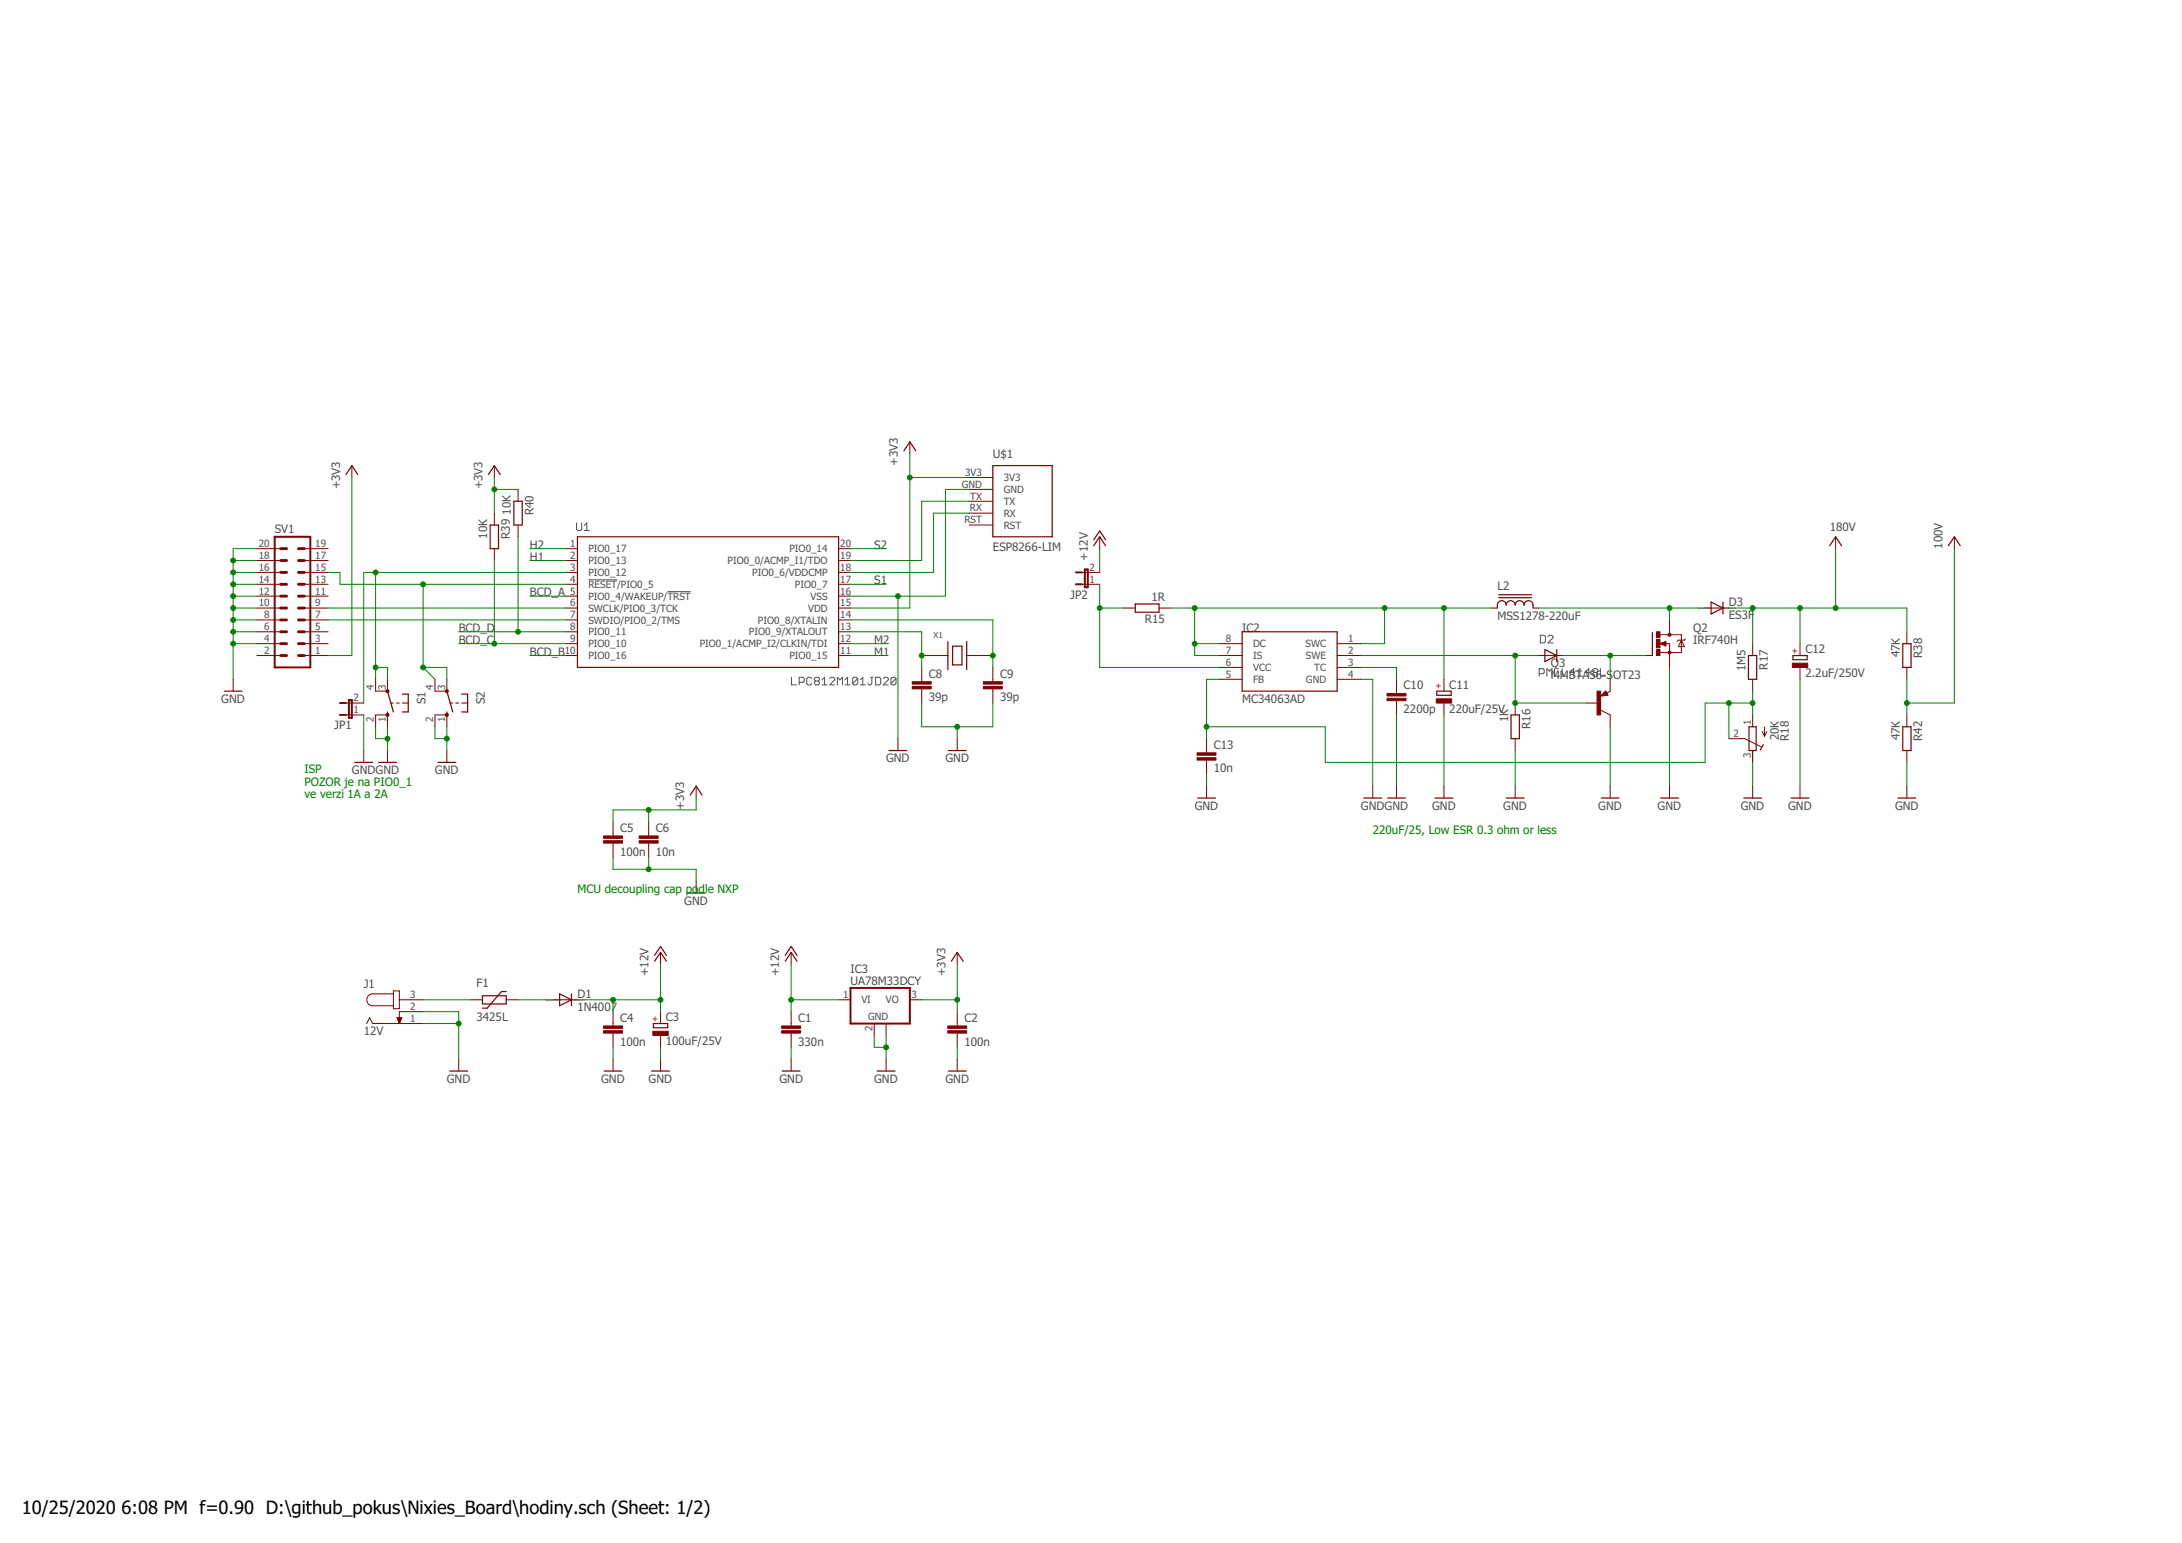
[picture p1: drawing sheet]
<svg xmlns="http://www.w3.org/2000/svg" width="420mm" height="297mm" viewBox="0 0 420 297" stroke-linecap="round" stroke-linejoin="round" font-family="sans-serif">
<g fill="none" stroke="#505050" stroke-width=".19">
<path d="M111 100.7v1.2l.3 .2h.5l.2-.2v-1.2M112.5 102.1h1M112.5 101.2l.5-.5v1.4M113.3 111.6h5.5M128.5 113.9h4.5M152.4 130.4v1.4h1M153.9 131.4h.7l.3-.3v-.5l-.3-.2h-.7v1.4M156.3 130.6l-.2-.2h-.5l-.3 .2v1l.3 .2h.5l.2-.2M157.1 131.1l-.3 .3v.2l.3 .2h.4l.3-.2v-.2l-.3-.3M157.1 131.1l-.3-.2v-.3l.3-.2h.4l.3 .2v.3l-.3 .2M157.1 131.1h.4M158.3 131.8h1"/>
<path d="M158.3 130.9l.5-.5v1.4M159.8 130.6l.2-.2h.5l.2 .2v.3l-.9 .9h.9M161.2 131.8v-1.4l.5 .5 .5-.5v1.4M162.7 131.8h1M162.7 130.9l.5-.5v1.4M165.2 130.6v1l-.3 .2h-.5l-.2-.2M165.2 130.6l-.3-.2h-.5l-.2 .2v1M165.2 130.6l-1 1M165.7 131.8h.9M165.7 130.9l.4-.5v1.4M167.6 130.4h.5M167.9 130.4v1.2l-.3 .2h-.2l-.3-.2"/>
<path d="M168.6 130.4h.7l.3 .2v1l-.3 .2h-.7zM170.1 130.6l.2-.2h.5l.2 .2v.3l-.9 .9h.9M172.5 130.6v1l-.2 .2h-.5l-.2-.2M172.5 130.6l-.2-.2h-.5l-.2 .2v1M172.5 130.6l-.9 1M296.4 129.7h.7l.2-.2v-.6l-.2-.2h-.7v1.5M296.6 122.3h.7l.3 .2v1l-.3 .3h-.7zM297.9 130.2v-1.5l.4 .5 .5-.5v1.5M298.1 122.5l.2-.2h.5l.2 .2v.3l-.9 1h.9M299.3 128.7v1.5h1M300.8 128.7v1.5h1M303.2 129.5h-.9l.7-.8v1.5"/>
<path d="M303.7 130.2h1M303.7 129.2l.5-.5v1.5M306.2 129.5h-1l.7-.8v1.5M306.9 129.5l-.2-.3v-.3l.2-.2h.5l.3 .2v.3l-.3 .3M306.9 129.5l-.2 .2v.2l.2 .3h.5l.3-.3v-.2l-.3-.2M306.9 129.5h.5M308.2 128.7v1.5h.9"/>
</g>
<g fill="none" stroke="#800000" stroke-width=".19">
<path d="M67.8 89.6v2.3M95.2 89.6v2.3M95.2 98.8v2.3M99.8 94.2v2.3M175.2 85.1v2.3M186.6 91.9h4.6M186.6 94.2h4.6M186.6 96.5h4.6M186.6 98.8h4.6M49.5 112.5h4.5M49.5 114.8h4.5M49.5 117.1h4.5"/>
<path d="M49.5 119.3h4.5M49.5 107.9h4.5M49.5 110.2h4.5M49.5 105.6h4.5M58.6 112.5h4.6M58.6 114.8h4.6M58.6 117.1h4.6M58.6 119.3h4.6M58.6 107.9h4.6M58.6 110.2h4.6M58.6 105.6h4.6M95.2 105.6v2.3"/>
<path d="M99.8 101.1v2.2M108.9 112.5h2.3M108.9 114.8h2.3M108.9 117.1h2.3M108.9 119.3h2.3M108.9 107.9h2.3M108.9 110.2h2.3M108.9 105.6h2.3M161.5 112.5h2.3M161.5 114.8h2.3M161.5 117.1h2.3M161.5 119.3h2.3"/>
<path d="M161.5 107.9h2.3M161.5 110.2h2.3M161.5 105.6h2.3M186.6 101.1h4.6M208.3 112.5h3.5M208.3 110.2h3.5M211.8 103.3v2.3M216.3 117.1h2.3M223.2 117.1h2.3M287.2 117.1h1.1M295.2 117.1h1.1M321.5 119.3v2.9"/>
<path d="M328.3 117.1h4.6M353.5 103.3v2.3M376.3 103.3v2.3M44.9 130.8v2.3M49.5 123.9h4.5M49.5 121.6h4.5M49.5 126.2h4.5M58.6 123.9h4.6M58.6 121.6h4.6M58.6 126.2h4.6M66.6 137.6h3.4M66.6 135.3h3.4"/>
<path d="M72.3 139.9v-2.3h2.3v2.3M72.3 130.8v2.3h2.3v-2.3M75.2 135.3h.6M76.3 135.3h.6M77.5 135.3h1.1M83.8 139.9v-2.3h2.2v2.3M83.8 130.8v2.3h2.2v-2.3M86.6 135.3h.6M87.8 135.3h.5M88.9 135.3h1.1M108.9 123.9h2.3M108.9 121.6h2.3"/>
<path d="M108.9 126.2h2.3M161.5 123.9h2.3M161.5 121.6h2.3M161.5 126.2h2.3M177.5 128.5v2.7M177.5 132.6v2.7M178 126.2h4.6M186.1 126.2h4.5M191.2 128.5v2.7M191.2 132.6v2.7M234.6 123.9h4.6M234.6 126.2h4.6"/>
<path d="M234.6 128.5h4.6M234.6 130.8h4.6M257.5 123.9h4.5M257.5 126.2h4.5M257.5 128.5h4.5M257.5 130.8h4.5M268.9 130.8v2.7M268.9 134.9v2.7M278 130.8v2.3M278 135.3v2.3M291.8 135.3v2.3M296.3 126.2h4.6"/>
<path d="M305.5 135.3h2.3M308.2 136.7l1.8 .9v2.3M309.2 133l.4 .8-1.4 .2zM310 130.8v2.3l-.6 .3M316.9 126.2h1.3M319.6 123.9l1.2-.4v.9zM319.7 122.2h4.1v3.4h-4.2M320.7 123.9h.8v4.6M323.8 123.2l.5 1.3h-1.1zM324.5 123l-.2 .2h-1.1l-.2 .3M337.5 123.9v2.3M337.5 130.8v2.3"/>
<path d="M337.5 137.6v2.3M339.8 139.9v1.8M346.6 123.9v2.3M346.6 128.5v2.3M367.2 121.6v2.3M367.2 128.5v2.3M367.2 137.6v2.3M70 144.5v2.3M74.6 144.5v2.3M86 144.5v2.3M118 158.2v2.7M124.9 158.2v2.7"/>
<path d="M134 151.3v2.3M172.9 142.2v2.3M184.3 142.2v2.3M232.3 142.2v2.7M232.3 146.3v2.8M232.3 151.3v2.3M264.3 151.3v2.3M268.9 151.3v2.3M278 151.3v2.3M291.8 142.2v2.3M291.8 151.3v2.3M310 151.3v2.3"/>
<path d="M321.5 151.3v2.3M332.9 142.2h3.1l3.2 1.6M337.5 144.5v2.3M337.5 151.3v2.3M339.3 140.8l.5 .9M340.2 140.8l-.4 .9M346.6 151.3v2.3M367.2 144.5v2.3M367.2 151.3v2.3M118 162.3v2.8M124.9 162.3v2.8M134 169.6v2.3"/>
<path d="M70.6 197l.6-1.1 .6 1.1h9.7M75.8 191.3h-4a1.14 1.14 0 0 0-1.2 1.2 1.14 1.14 0 0 0 1.2 1.1h4M75.8 190.8h1.1v3.4h-1.1zM76.5 195.9h.9l-.5 1.1zM76.5 195.9h.9M76.5 196h.8M76.5 196.1h.8M76.6 196.2h.6M76.6 196.3h.6M76.7 196.4h.5M76.7 196.6h.4M76.8 196.7h.3"/>
<path d="M76.8 196.8h.2M76.8 196.9h.2M76.9 197h.1M76.9 192.5h4.6M81.5 194.8h-4.6v2.2M90.6 192.5h2.3M97.5 192.5h2.3M106.6 192.5h4.6M118 194.8v2.7M118 198.9v2.7M127.2 183.3v2.3M127.2 194.8v2.2"/>
<path d="M127.2 199.3v2.3M152.3 183.3v2.3M152.3 194.8v2.7M152.3 198.9v2.7M161.5 192.5h2.3M168.3 197v2.3M170.6 197v2.3M175.2 192.5h2.3M184.3 183.3v2.3M184.3 194.8v2.7M184.3 198.9v2.7M88.3 203.9v2.3"/>
<path d="M118 203.9v2.3M127.2 203.9v2.3M152.3 203.9v2.3M170.6 203.9v2.3M184.3 203.9v2.3"/>
</g>
<g fill="none" stroke="#800000" stroke-width=".23">
<path d="M66.6 91.4l1.2-1.8 1.1 1.8M94 91.4l1.2-1.8 1.1 1.8M99 96.5h1.6v4.6h-1.6zM174.1 86.8l1.1-1.7 1.1 1.7M191.2 89.6h11.4v13.7h-11.4zM94.4 101.1h1.6v4.5h-1.6zM111.2 103.3h50.3v25.2h-50.3zM210.6 105.1l1.2-1.8 1.1 1.8M210.6 103.9l1.2-1.7 1.1 1.7M218.6 116.3h4.6v1.6h-4.6zM288.3 117.1a1.01 1.01 0 0 1 1-1.5l.6 .4 .1 .5a.86 .86 0 0 1 .9-.9 .86 .86 0 0 1 .9 .9 .86 .86 0 0 1 .8-.9 .86 .86 0 0 1 .9 .9 .86 .86 0 0 1 .8-.9 .86 .86 0 0 1 .9 .9v.6M288.6 115.1h6.3"/>
<path d="M288.6 114.5h6.3M329.5 115.9l2.3 1.2-2.3 1.1zM331.8 115.9v2.3M352.3 105.1l1.2-1.8 1.1 1.8M375.2 105.1l1.1-1.8 1.2 1.8M43.2 133.1h3.4M74.6 137.1v.5M74.6 133.1l1.2 4M77.5 133.6h1.1v3.5h-1.1M86 137.1v.5M86 133.1l1.2 4M88.9 133.6h1.1v3.5h-1.1"/>
<path d="M182.5 123.5v5.4M183.4 124.4h1.8v3.6h-1.8zM186.1 123.5v5.4M239.2 121.6h18.3v11.5h-18.3zM276.7 133.1h2.7v.8h-2.7zM291 137.6h1.6v4.6h-1.6zM297.5 125.1l2.3 1.1-2.3 1.1zM299.8 125.1v2.2M309.1 133.6h-.3l.3-.2 .3 .4-1 .1 .7-.7 .4 .6M318.2 121.8v4.4M336.7 126.2h1.6v4.6h-1.6zM336.8 139.9h1.4v4.6h-1.4z"/>
<path d="M345.2 126.2h2.8v.8h-2.8zM366.4 123.9h1.6v4.6h-1.6zM366.4 139.9h1.6v4.6h-1.6zM68.3 146.8h3.5M72.9 146.8h3.4M84.3 146.8h3.5M132.9 153.1l1.1-1.8 1.2 1.8M171.2 144.5h3.4M182.6 144.5h3.4M230.6 153.6h3.4M262.6 153.6h3.4M267.2 153.6h3.4"/>
<path d="M276.3 153.6h3.5M290 153.6h3.5M308.3 153.6h3.5M319.8 153.6h3.4M335.8 153.6h3.4M339.5 143.3l-.5 1.1M344.9 153.6h3.4M365.5 153.6h3.4M132.3 171.9h3.5M92.9 191.7h4.6v1.6h-4.6zM97.5 190.9h-.9l-2.8 3.2h-.9M107.8 191.3l2.2 1.2-2.2 1.1z"/>
<path d="M110 191.3v2.3M125.8 197h2.8v.8h-2.8zM126 185l1.2-1.7 1.1 1.7M126 183.9l1.2-1.7 1.1 1.7M151.2 185l1.1-1.7 1.2 1.7M151.2 183.9l1.1-1.7 1.2 1.7M183.2 185l1.1-1.7 1.2 1.7M86.6 206.2h3.4M116.3 206.2h3.5M125.5 206.2h3.4M150.6 206.2h3.5M168.9 206.2h3.4"/>
<path d="M182.6 206.2h3.4"/>
</g>
<g fill="#800000" stroke="#800000" stroke-width=".19">
<path d="M150.5 198.4h3.7v.5h-3.7z"/>
<path d="M150.5 197.5h3.7v.5h-3.7z"/>
<path d="M182.5 198.4h3.6v.5h-3.6z"/>
<path d="M182.5 197.5h3.6v.5h-3.6z"/>
<path d="M116.2 198.4h3.7v.5h-3.7z"/>
<path d="M116.2 197.5h3.7v.5h-3.7z"/>
<path d="M125.7 198.5h3v.8h-3z"/>
<path d="M116.2 161.8h3.7v.5h-3.7z"/>
<path d="M116.2 160.9h3.7v.5h-3.7z"/>
<path d="M123.1 161.8h3.6v.5h-3.6z"/>
<path d="M123.1 160.9h3.6v.5h-3.6z"/>
<path d="M175.7 132.1h3.6v.5h-3.6z"/>
<path d="M175.7 131.2h3.6v.5h-3.6z"/>
<path d="M189.4 132.1h3.6v.5h-3.6z"/>
<path d="M189.4 131.2h3.6v.5h-3.6z"/>
<path d="M267.1 134.4h3.6v.5h-3.6z"/>
<path d="M267.1 133.5h3.6v.5h-3.6z"/>
<path d="M276.6 134.5h2.9v.8h-2.9z"/>
<path d="M319 125.1h.6v1.1h-.6z"/>
<path d="M319 121.6h.6v1.2h-.6z"/>
<path d="M319 123.1h.6v1.6h-.6z"/>
<path d="M307.5 133.1h.7v4.5h-.7z"/>
<path d="M345.1 127.7h3v.8h-3z"/>
<path d="M230.5 145.9h3.6v.4h-3.6z"/>
<path d="M230.5 144.9h3.6v.5h-3.6z"/>
</g>
<path d="M52.9 103.3h6.9v25.2h-6.9zM207.2 112.5h1.1M207.2 110.2h1.1M208.9 109.6h.6v3.5h-.6zM65.5 137.6h1.1M65.5 135.3h1.1M67.2 134.8h.6v3.4h-.6zM163.8 190.2h11.4v6.8h-11.4z" fill="none" stroke="#800000" stroke-width=".38"/>
<g fill="none" stroke="#800000" stroke-width=".55">
<path d="M54 117.1h1.2M54 119.3h1.2M54 114.8h1.2M54 112.5h1.2M54 110.2h1.2M54 107.9h1.2M54 105.6h1.2M57.5 117.1h1.1M57.5 119.3h1.1M57.5 114.8h1.1M57.5 112.5h1.1M57.5 110.2h1.1"/>
<path d="M57.5 107.9h1.1M57.5 105.6h1.1M54 121.6h1.2M54 123.9h1.2M54 126.2h1.2M57.5 121.6h1.1M57.5 123.9h1.1M57.5 126.2h1.1"/>
</g>
<path d="M320.7 123.7l-.8 .2 .8 .2v-.2h-.3" fill="none" stroke="#800000" stroke-width=".28"/>
<g fill="#800000" stroke="#800000" stroke-width=".19">
<circle cx="321.5" cy="125.6" r=".3"/>
<circle cx="321.5" cy="122.2" r=".3"/>
<circle cx="74.6" cy="133.1" r=".3"/>
<circle cx="74.6" cy="137.6" r=".3"/>
<circle cx="86" cy="133.1" r=".3"/>
<circle cx="86" cy="137.6" r=".3"/>
</g>
<g fill="none" stroke="#008000" stroke-width=".19">
<path d="M67.8 91.9v34.3h-4.6M95.2 94.2h4.6M95.2 91.9v6.9M175.2 87.4v29.7h-11.4M175.2 91.9h11.4M186.6 94.2h-4.5v20.6h-18.3M186.6 98.8h-6.8v11.4h-16M186.6 96.5h-9.1v11.4h-13.7M44.9 119.3h4.6M44.9 117.1h4.6M44.9 114.8h4.6M44.9 112.5h4.6"/>
<path d="M44.9 110.2h4.6M44.9 107.9h4.6M49.5 105.6h-4.6v25.2M63.2 119.3h45.7M63.2 117.1h45.7M63.2 110.2h2.3v2.3h43.4M72.3 110.2v20.6M81.5 112.5v16M95.2 107.9v16M99.8 103.3v18.3M102 105.6h6.9M102 114.8h6.9"/>
<path d="M102 107.9h6.9M108.9 110.2h-38.9v25.1M163.8 105.6h6.8M163.8 119.3h27.4v9.2M163.8 112.5h6.8M172.9 114.8v27.4M211.8 117.1h4.5M211.8 105.6v4.6M211.8 112.5v16h22.8M225.5 117.1h61.7M230 117.1v9.1h4.6M266.6 117.1v6.8h-4.6"/>
<path d="M278 117.1v13.7M296.3 117.1h32M321.5 117.1v2.2M332.9 117.1h34.3v4.5M337.5 117.1v6.8M346.6 117.1v6.8M353.5 105.6v11.5M376.3 105.6v29.7h-9.1M44.9 123.9h4.6M44.9 121.6h4.6M70 137.6v6.9M72.3 128.5h2.3v2.3"/>
<path d="M72.3 139.9v2.3h2.3M74.6 139.9v4.6M81.5 128.5h4.5v2.3M81.5 128.5l2.3 2.3M83.8 139.9v2.3h2.2M86 139.9v4.6M88.3 123.9h20.6M88.3 121.6h20.6M102 126.2h6.9M163.8 123.9h6.8M163.8 121.6h13.7v6.9M163.8 126.2h6.8"/>
<path d="M177.5 135.3v4.6h13.7v-4.6M177.5 126.2h.5M184.3 139.9v2.3M190.6 126.2h.6M230 123.9h4.6M234.6 130.8h-2.3v11.4M262 128.5h6.9v2.3M262 130.8h2.3v20.5M262 126.2h34.3M268.9 137.6v13.7M278 137.6v13.7M291.8 126.2v9.1h13.7"/>
<path d="M300.9 126.2h16M310 126.2v4.6M310 139.9v11.4M321.5 128.5v22.8M332.9 135.3v6.9M337.5 135.3h-9.2v11.5h-73.1v-6.9h-22.9M337.5 133.1v4.5M346.6 130.8v20.5M367.2 130.8v6.8M124.9 155.9v2.3M134 153.6v2.3h-16v2.3M232.3 149.1v2.2"/>
<path d="M291.8 144.5v6.8M337.5 146.8v4.5M367.2 146.8v4.5M118 165.1v2.2h16v2.3M124.9 165.1v2.2M81.5 194.8h6.8v9.1M81.5 197h6.8M81.5 192.5h9.1M99.8 192.5h6.8M111.2 192.5h16M118 192.5v2.3M127.2 185.6v9.2"/>
<path d="M152.3 185.6v9.2M152.3 192.5h9.2M168.3 199.3v2.3h2.3M170.6 199.3v4.6M177.5 192.5h6.8M184.3 185.6v9.2M118 201.6v2.3M127.2 201.6v2.3M152.3 201.6v2.3M184.3 201.6v2.3"/>
</g>
<g fill="#008000" stroke="#008000" stroke-width=".19">
<circle cx="88.3" cy="197" r=".47"/>
<circle cx="124.9" cy="167.3" r=".47"/>
<circle cx="44.9" cy="123.9" r=".47"/>
<circle cx="44.9" cy="121.6" r=".47"/>
<circle cx="44.9" cy="119.3" r=".47"/>
<circle cx="44.9" cy="117.1" r=".47"/>
<circle cx="44.9" cy="114.8" r=".47"/>
<circle cx="44.9" cy="112.5" r=".47"/>
<circle cx="44.9" cy="110.2" r=".47"/>
<circle cx="44.9" cy="107.9" r=".47"/>
<circle cx="184.3" cy="139.9" r=".47"/>
<circle cx="74.6" cy="142.2" r=".47"/>
<circle cx="86" cy="142.2" r=".47"/>
<circle cx="172.9" cy="114.8" r=".47"/>
<circle cx="170.6" cy="201.6" r=".47"/>
<circle cx="184.3" cy="192.5" r=".47"/>
<circle cx="175.2" cy="91.9" r=".47"/>
<circle cx="124.9" cy="155.9" r=".47"/>
<circle cx="95.2" cy="94.2" r=".47"/>
<circle cx="152.3" cy="192.5" r=".47"/>
<circle cx="118" cy="192.5" r=".47"/>
<circle cx="127.2" cy="192.5" r=".47"/>
<circle cx="81.5" cy="112.5" r=".47"/>
<circle cx="81.5" cy="128.5" r=".47"/>
<circle cx="72.3" cy="110.2" r=".47"/>
<circle cx="72.3" cy="128.5" r=".47"/>
<circle cx="177.5" cy="126.2" r=".47"/>
<circle cx="191.2" cy="126.2" r=".47"/>
<circle cx="230" cy="123.9" r=".47"/>
<circle cx="230" cy="117.1" r=".47"/>
<circle cx="266.6" cy="117.1" r=".47"/>
<circle cx="278" cy="117.1" r=".47"/>
<circle cx="321.5" cy="117.1" r=".47"/>
<circle cx="291.8" cy="126.2" r=".47"/>
<circle cx="291.8" cy="135.3" r=".47"/>
<circle cx="310" cy="126.2" r=".47"/>
<circle cx="211.8" cy="117.1" r=".47"/>
<circle cx="337.5" cy="135.3" r=".47"/>
<circle cx="232.3" cy="139.9" r=".47"/>
<circle cx="332.9" cy="135.3" r=".47"/>
<circle cx="99.8" cy="121.6" r=".47"/>
<circle cx="95.2" cy="123.9" r=".47"/>
<circle cx="346.6" cy="117.1" r=".47"/>
<circle cx="337.5" cy="117.1" r=".47"/>
<circle cx="353.5" cy="117.1" r=".47"/>
<circle cx="367.2" cy="135.3" r=".47"/>
</g>
<g font-size="3.5">
<text x="4.2" y="291.4">10/25/2020</text>
<text x="23.4" y="291.4">6:08 PM f=0.90 D:\github_pokus\Nixies_Board\hodiny.sch (Sheet: 1/2)</text>
</g>
<g font-size="2.2" fill="#505050">
<text x="172.9" y="89.6" transform="rotate(-90 172.9 89.6)">+3V3</text>
<text x="191.2" y="88.2">U$1</text>
<text x="65.5" y="94.2" transform="rotate(-90 65.5 94.2)">+3V3</text>
<text x="92.9" y="94.2" transform="rotate(-90 92.9 94.2)">+3V3</text>
<text x="98.4" y="99.1" transform="rotate(-90 98.4 99.1)">10K</text>
<text x="102.7" y="99.2" transform="rotate(-90 102.7 99.2)">R40</text>
<text x="52.9" y="102.7">SV1</text>
<text x="93.8" y="103.7" transform="rotate(-90 93.8 103.7)">10K</text>
<text x="98.1" y="103.8" transform="rotate(-90 98.1 103.8)">R39</text>
<text x="102" y="105.6">H2</text>
<text x="102" y="107.9">H1</text>
<text x="168.3" y="105.6">S2</text>
<text x="191.2" y="106.1">ESP8266-LIM</text>
<text x="209.5" y="107.9" transform="rotate(-90 209.5 107.9)">+12V</text>
<text x="352.3" y="102.2">180V</text>
<text x="374" y="105.6" transform="rotate(-90 374 105.6)">100V</text>
<text x="168.3" y="112.5">S1</text>
<text x="288.3" y="113.6">L2</text>
<text x="102" y="114.8">BCD_A</text>
<text x="206.1" y="115.2">JP2</text>
<text x="221.7" y="115.7">1R</text>
<text x="288.3" y="119.3">MSS1278-220uF</text>
<text x="332.9" y="119.1">ES3F</text>
<text x="332.9" y="116.6">D3</text>
<text x="88.3" y="121.6">BCD_D</text>
<text x="88.3" y="123.9">BCD_C</text>
<text x="168.3" y="123.9">M2</text>
<text x="220.5" y="120">R15</text>
<text x="239.2" y="121.6">IC2</text>
<text x="326" y="123.9">IRF740H</text>
<text x="326" y="121.6">Q2</text>
<text x="347.6" y="125.8">C12</text>
<text x="102" y="126.2">BCD_B</text>
<text x="168.3" y="126.2">M1</text>
<text x="178.8" y="130.4">C8</text>
<text x="192.6" y="130.4">C9</text>
<text x="298.6" y="130.8">MMBTA56-S</text>
<text x="298.6" y="128.5">Q3</text>
<text x="310.6" y="130.8">OT23</text>
<text x="336.1" y="129.2" transform="rotate(-90 336.1 129.2)">1M5</text>
<text x="340.4" y="128.9" transform="rotate(-90 340.4 128.9)">R17</text>
<text x="347.6" y="130.3">2.2uF/250V</text>
<text x="365.8" y="126.5" transform="rotate(-90 365.8 126.5)">47K</text>
<text x="370.1" y="126.6" transform="rotate(-90 370.1 126.6)">R38</text>
<text x="42.6" y="135.3">GND</text>
<text x="81.9" y="135.5" transform="rotate(-90 81.9 135.5)">S1</text>
<text x="93.4" y="135.5" transform="rotate(-90 93.4 135.5)">S2</text>
<text x="178.8" y="135">39p</text>
<text x="192.6" y="135">39p</text>
<text x="239.2" y="135.3">MC34063AD</text>
<text x="270.3" y="137.3">2200p</text>
<text x="270.3" y="132.7">C10</text>
<text x="279.1" y="137.2">220uF/25V</text>
<text x="279.1" y="132.6">C11</text>
<text x="64.4" y="140.4">JP1</text>
<text x="290.4" y="139" transform="rotate(-90 290.4 139)">1K</text>
<text x="294.7" y="140.3" transform="rotate(-90 294.7 140.3)">R16</text>
<text x="342.5" y="142.5" transform="rotate(-90 342.5 142.5)">20K</text>
<text x="344.5" y="142.6" transform="rotate(-90 344.5 142.6)">R18</text>
<text x="365.8" y="142.5" transform="rotate(-90 365.8 142.5)">47K</text>
<text x="370.1" y="142.6" transform="rotate(-90 370.1 142.6)">R42</text>
<text x="67.8" y="149.1">GNDGND</text>
<text x="83.8" y="149.1">GND</text>
<text x="170.6" y="146.8">GND</text>
<text x="182" y="146.8">GND</text>
<text x="233.7" y="148.7">10n</text>
<text x="233.7" y="144.1">C13</text>
<text x="131.8" y="155.9" transform="rotate(-90 131.8 155.9)">+3V3</text>
<text x="230" y="155.9">GND</text>
<text x="262" y="155.9">GNDGND</text>
<text x="275.8" y="155.9">GND</text>
<text x="289.5" y="155.9">GND</text>
<text x="307.8" y="155.9">GND</text>
<text x="319.2" y="155.9">GND</text>
<text x="335.2" y="155.9">GND</text>
<text x="344.3" y="155.9">GND</text>
<text x="364.9" y="155.9">GND</text>
<text x="119.4" y="160.1">C5</text>
<text x="126.3" y="160.1">C6</text>
<text x="119.4" y="164.7">100n</text>
<text x="126.3" y="164.7">10n</text>
<text x="131.8" y="174.2">GND</text>
<text x="70" y="190.2">J1</text>
<text x="91.8" y="190">F1</text>
<text x="124.9" y="187.9" transform="rotate(-90 124.9 187.9)">+12V</text>
<text x="150" y="187.9" transform="rotate(-90 150 187.9)">+12V</text>
<text x="163.8" y="189.6">UA78M33DCY</text>
<text x="163.8" y="187.3">IC3</text>
<text x="182" y="187.9" transform="rotate(-90 182 187.9)">+3V3</text>
<text x="91.8" y="196.6">3425L</text>
<text x="111.2" y="194.6">1N4007</text>
<text x="111.2" y="192">D1</text>
<text x="119.4" y="196.7">C4</text>
<text x="128.2" y="196.6">C3</text>
<text x="153.7" y="196.7">C1</text>
<text x="185.7" y="196.7">C2</text>
<text x="70" y="199.3">12V</text>
<text x="119.4" y="201.3">100n</text>
<text x="128.2" y="201.2">100uF/25V</text>
<text x="153.7" y="201.3">330n</text>
<text x="185.7" y="201.3">100n</text>
<text x="86" y="208.5">GND</text>
<text x="115.8" y="208.5">GND</text>
<text x="124.9" y="208.5">GND</text>
<text x="150.1" y="208.5">GND</text>
<text x="168.3" y="208.5">GND</text>
<text x="182" y="208.5">GND</text>
</g>
<g font-size="2.2" fill="#008000">
<text x="58.6" y="148.8">ISP</text>
<text x="58.6" y="151.2">POZOR je na PIO0_1</text>
<text x="58.6" y="153.6">ve verzi 1A a 2A</text>
<text x="264.3" y="160.5">220uF/25, Low ESR 0.3 ohm or less</text>
<text x="111.2" y="171.9">MCU decoupling cap po</text>
<text x="134.5" y="171.9">dle NXP</text>
</g>
<g font-size="1.9" fill="#505050">
<text x="185.2" y="93.9">GND</text>
<text x="185.8" y="91.6">3V3</text>
<text x="193.3" y="92.6">3V3</text>
<text x="193.3" y="94.9">GND</text>
<text x="185.7" y="100.7">RST</text>
<text x="186.8" y="98.5">RX</text>
<text x="186.8" y="96.2">TX</text>
<text x="193.3" y="97.2">TX</text>
<text x="193.3" y="99.5">RX</text>
<text x="193.3" y="101.7">RST</text>
<text x="49.8" y="107.6">18</text>
<text x="49.8" y="105.3">20</text>
<text x="60.7" y="107.6">17</text>
<text x="60.7" y="105.3">19</text>
<text x="109.8" y="107.6">2</text>
<text x="109.8" y="105.3">1</text>
<text x="113.3" y="106.3">PIO0_17</text>
<text x="152" y="106.3">PIO0_14</text>
<text x="161.8" y="107.6">19</text>
<text x="161.8" y="105.3">20</text>
<text x="49.8" y="112.2">14</text>
<text x="49.8" y="109.9">16</text>
<text x="60.7" y="112.2">13</text>
<text x="60.7" y="109.9">15</text>
<text x="109.8" y="112.2">4</text>
<text x="109.8" y="109.9">3</text>
<text x="113.3" y="113.2">RESET/PIO0_5</text>
<text x="113.3" y="108.6">PIO0_13</text>
<text x="113.3" y="110.9">PIO0_12</text>
<text x="140.1" y="108.6">PIO0_0/ACMP_I1/TDO</text>
<text x="144.8" y="110.9">PIO0_6/VDDCMP</text>
<text x="153.1" y="113.2">PIO0_7</text>
<text x="161.8" y="112.2">17</text>
<text x="161.8" y="109.9">18</text>
<text x="209.8" y="112.2">1</text>
<text x="209.8" y="109.9">2</text>
<text x="49.8" y="116.7">10</text>
<text x="49.8" y="114.5">12</text>
<text x="50.9" y="119">8</text>
<text x="60.7" y="119">7</text>
<text x="60.7" y="116.7">9</text>
<text x="60.7" y="114.5">11</text>
<text x="109.8" y="114.5">5</text>
<text x="109.8" y="116.7">6</text>
<text x="109.8" y="119">7</text>
<text x="113.3" y="115.5">PIO0_4/WAKEUP/TRST</text>
<text x="113.3" y="117.7">SWCLK/PIO0_3/TCK</text>
<text x="155.6" y="117.7">VDD</text>
<text x="156.1" y="115.5">VSS</text>
<text x="161.8" y="116.7">15</text>
<text x="161.8" y="114.5">16</text>
<text x="161.8" y="119">14</text>
<text x="50.9" y="125.9">2</text>
<text x="50.9" y="123.6">4</text>
<text x="50.9" y="121.3">6</text>
<text x="60.7" y="125.9">1</text>
<text x="60.7" y="123.6">3</text>
<text x="60.7" y="121.3">5</text>
<text x="108.8" y="125.9">10</text>
<text x="109.8" y="121.3">8</text>
<text x="109.8" y="123.6">9</text>
<text x="113.3" y="120">SWDIO/PIO0_2/TMS</text>
<text x="113.3" y="122.3">PIO0_11</text>
<text x="113.3" y="124.6">PIO0_10</text>
<text x="134.7" y="124.6">PIO0_1/ACMP_I2/CLKIN/TDI</text>
<text x="144.2" y="122.3">PIO0_9/XTALOUT</text>
<text x="146" y="120">PIO0_8/XTALIN</text>
<text x="161.8" y="123.6">12</text>
<text x="161.8" y="121.3">13</text>
<text x="161.8" y="125.9">11</text>
<text x="236" y="123.6">8</text>
<text x="236" y="125.9">7</text>
<text x="241.3" y="124.6">DC</text>
<text x="251.4" y="124.6">SWC</text>
<text x="259.6" y="123.6">1</text>
<text x="259.6" y="125.9">2</text>
<text x="113.3" y="126.9">PIO0_16</text>
<text x="152" y="126.9">PIO0_15</text>
<text x="236" y="128.2">6</text>
<text x="236" y="130.5">5</text>
<text x="241.3" y="129.2">VCC</text>
<text x="241.3" y="126.9">IS</text>
<text x="241.3" y="131.5">FB</text>
<text x="251.5" y="126.9">SWE</text>
<text x="251.5" y="131.5">GND</text>
<text x="253.1" y="129.2">TC</text>
<text x="259.6" y="128.2">3</text>
<text x="259.6" y="130.5">4</text>
<text x="68.1" y="137.3">1</text>
<text x="68.1" y="135">2</text>
<text x="72" y="132.7" transform="rotate(-90 72 132.7)">4</text>
<text x="74.3" y="132.7" transform="rotate(-90 74.3 132.7)">3</text>
<text x="83.4" y="132.7" transform="rotate(-90 83.4 132.7)">4</text>
<text x="85.7" y="132.7" transform="rotate(-90 85.7 132.7)">3</text>
<text x="72" y="139" transform="rotate(-90 72 139)">2</text>
<text x="74.3" y="139" transform="rotate(-90 74.3 139)">1</text>
<text x="83.4" y="139" transform="rotate(-90 83.4 139)">2</text>
<text x="85.7" y="139" transform="rotate(-90 85.7 139)">1</text>
<text x="333.8" y="141.9">2</text>
<text x="337.2" y="139.6" transform="rotate(-90 337.2 139.6)">1</text>
<text x="337.2" y="145.9" transform="rotate(-90 337.2 145.9)">3</text>
<text x="79" y="192.2">3</text>
<text x="79" y="194.4">2</text>
<text x="79" y="196.7">1</text>
<text x="162.4" y="192.2">1</text>
<text x="165.9" y="193.2">VI</text>
<text x="167.2" y="196.4">GND</text>
<text x="170.6" y="193.2">VO</text>
<text x="175.5" y="192.2">3</text>
<text x="168" y="198.4" transform="rotate(-90 168 198.4)">2</text>
</g>
<text font-size="1.6" fill="#505050" x="179.8" y="122.8">X1</text>
<g font-size="1.6" fill="#800000">
<text x="346.1" y="125.8" transform="rotate(-90 346.1 125.8)">+</text>
<text x="277.5" y="132.7" transform="rotate(-90 277.5 132.7)">+</text>
<text x="126.7" y="196.7" transform="rotate(-90 126.7 196.7)">+</text>
</g>
<g font-size=".5" fill="#800080">
<text x="326.9" y="117.2">SpiceOrder</text>
<text x="329.5" y="117.2">1</text>
<text x="331.5" y="117.2">SpiceOrder 2</text>
<text x="105.2" y="192.6">SpiceOrder</text>
<text x="107.8" y="192.6">1</text>
<text x="109.7" y="192.6">SpiceOrder 2</text>
</g>
</svg>
